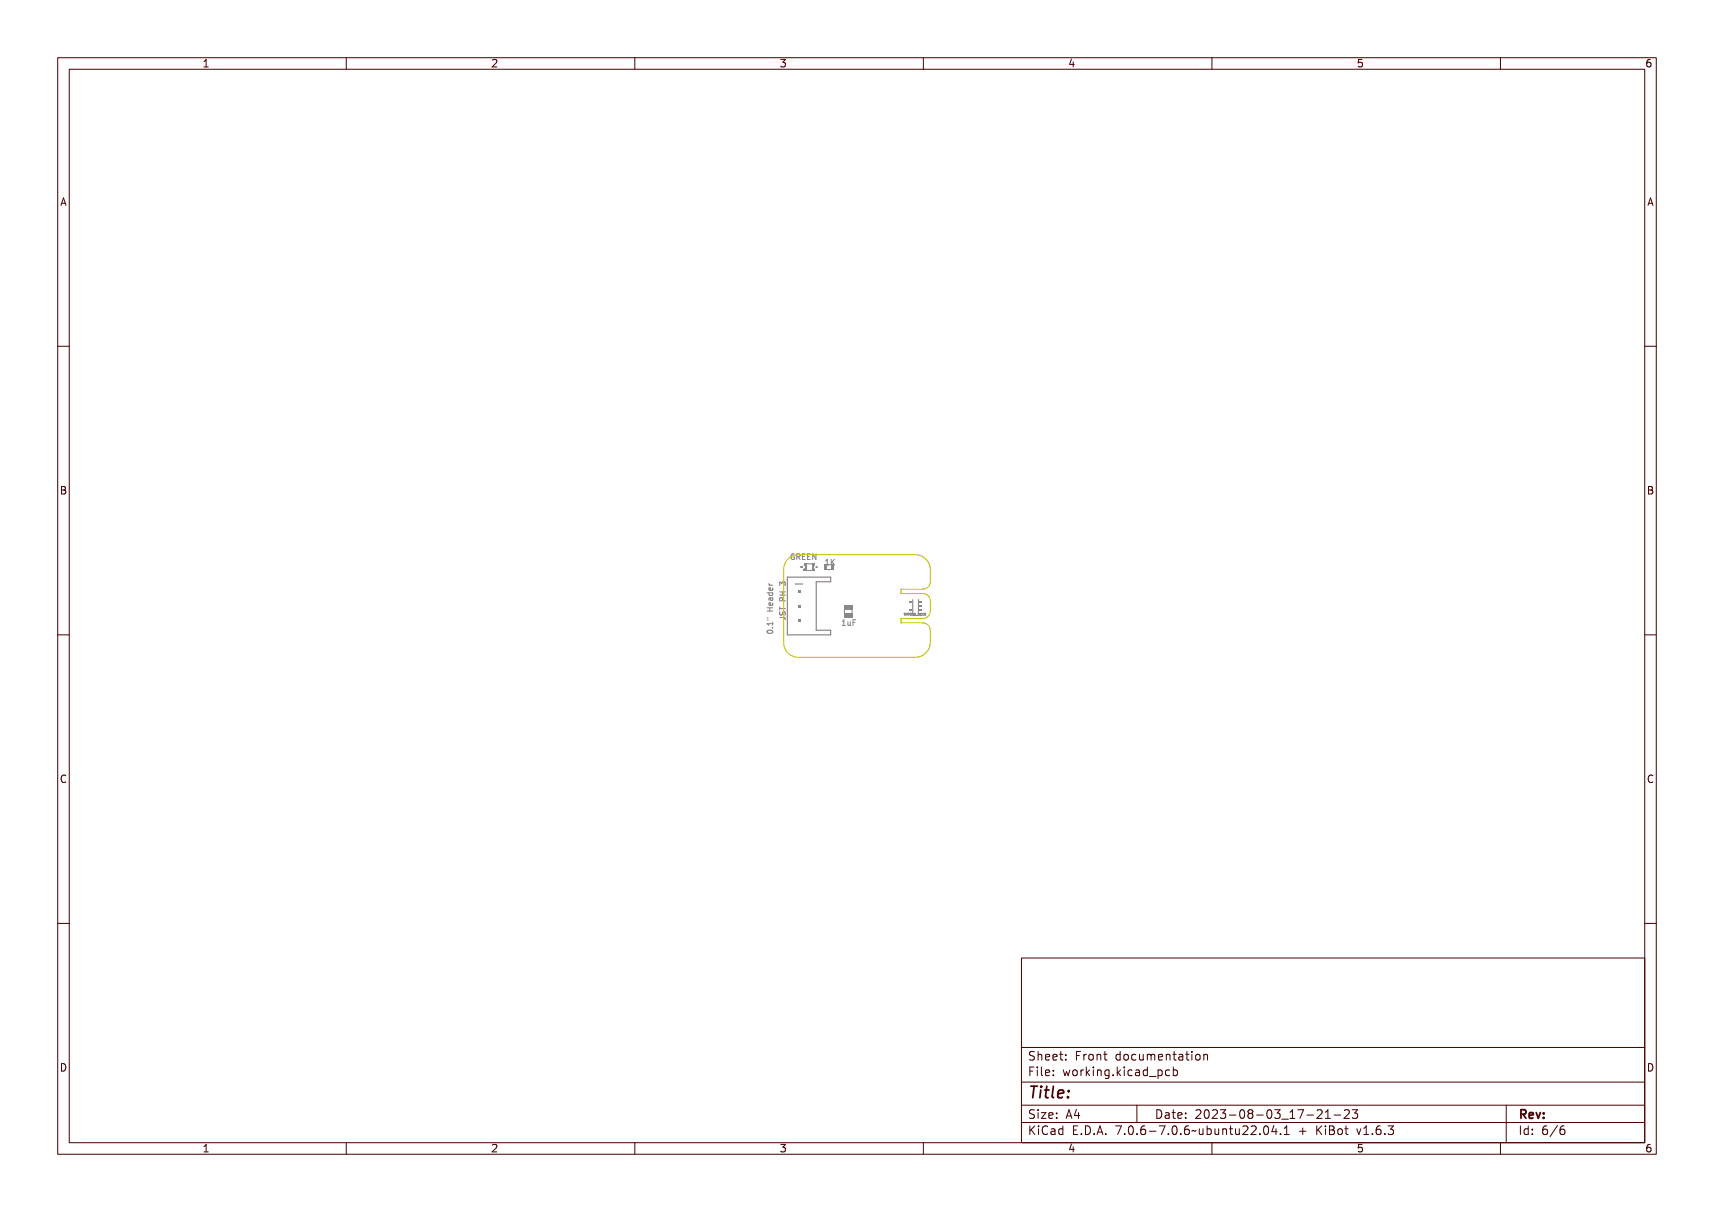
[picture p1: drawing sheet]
<svg xmlns="http://www.w3.org/2000/svg" width="297mm" height="210mm" viewBox="0 0 297 210" stroke-linecap="round" stroke-linejoin="round" font-family="sans-serif">
<g fill="none" stroke="#848484" stroke-width=".17">
<path d="M137.4 96a.53 .53 0 0 0-.4 .5 .53 .53 0 0 0 .4 .4M137.9 96.1l.3-.1 .2 .1v.1l-.1-.1a.36 .36 0 0 0-.4 .4 .36 .36 0 0 0 .4 .4v-.3l-.1-.1h.2v.4a.43 .43 0 0 1-.6 0 .43 .43 0 0 1 0-.6zM138.6 96h.3a.26 .26 0 0 1 .3 .2 .26 .26 0 0 1-.2 .3l.3 .5h-.1l-.4-.4h-.1v.4h-.1zM138.7 96.1h.2a.17 .17 0 0 1 .1 .2 .17 .17 0 0 1-.1 .2h-.2zM138.8 98.2v.1M138.8 98.3h.2M138.8 98.2h.1M138.8 98.2l.2 .1h-.1zM139 98.3h.1M139 98.2h.1M139 98.2v.1M139.3 97.9a.35 .35 0 0 1 .3 .4 .35 .35 0 0 1-.3 .3"/>
<path d="M139.3 98.8h1.4M139.4 96h.6v.1h-.5v.3h.5v.1h-.5v.4h.5v.1h-.6zM139.7 97.7h1.1M140.2 96h.6v.1h-.5v.3h.4v.1h-.4v.4h.5v.1h-.6zM140.9 96h.2l.3 .8v-.8h.2v1h-.2l-.3-.8v.8h-.2zM141.2 97.9a.35 .35 0 0 0-.3 .4 .35 .35 0 0 0 .3 .3M141.4 98.3l.2-.1v.2zM141.4 98.3l.2-.1zM141.5 98.2v.1M141.6 98.2l-.2 .1h.2M132.9 102.7h1v.1a.31 .31 0 0 1-.3 .5 .31 .31 0 0 1-.3-.5h-.4zM133 107.6h.8v-.2h.1v.5h-.1v-.2h-.7l.1 .2h-.2z"/>
<path d="M133 106.7h.3v.1h-.3zM133 107h.3v.1h-.3zM133 105h.9v.1h-.4v.4h.4v.1h-.9v-.1h.4v-.4h-.4zM133.1 109l.4-.1a.38 .38 0 0 1 .5 .3 .55 .55 0 0 1-.5 .4 .55 .55 0 0 1-.5-.4zM133.1 109.2a.43 .43 0 0 1 .7 .1 .43 .43 0 0 1-.7-.1zM133.3 101h.1a.24 .24 0 0 0-.1 .3 .24 .24 0 0 0 .3 .1h.3v.2h-.7v-.2h.2l-.2-.1zM133.3 104.3l.3-.1v.5a.28 .28 0 0 0 .3-.2 .28 .28 0 0 0-.1-.3 .36 .36 0 0 1 .1 .6 .36 .36 0 0 1-.6 0 .36 .36 0 0 1 0-.5zM133.3 101.9h.3v.5a.28 .28 0 0 0 .3-.2 .28 .28 0 0 0-.1-.3 .36 .36 0 0 1 .1 .5 .36 .36 0 0 1-.6 .1 .36 .36 0 0 1 0-.6zM133.3 103.5h.6l-.1 .1a.25 .25 0 0 1 .2 .3 .25 .25 0 0 1-.4 .1 .25 .25 0 0 1-.1-.3v-.1a.23 .23 0 0 0-.2 .2 .23 .23 0 0 0 .1 .2h-.1l-.1-.2zM133.4 104.4l.1-.1v.4l-.2-.1zM133.4 102h.1v.4l-.2-.2zM133.4 102.9h.4a.24 .24 0 0 1-.2 .3 .24 .24 0 0 1-.2-.3z"/>
<path d="M133.7 108.4h.2v.1h-.2zM135.2 106.9h.6a.28 .28 0 0 1 .3 .2 .28 .28 0 0 1-.2 .4 .22 .22 0 0 0 .1-.3 .22 .22 0 0 0-.2-.2h-.5v.3h-.1zM135.2 105.2h.1v.3h.8v.1h-.8v.3h-.1zM135.2 102.9h.9v.1h-.4v.4h.4v.1h-.9v-.1h.4v-.4h-.4zM135.2 106.1l.1 .1a.19 .19 0 0 0-.1 .2 .19 .19 0 0 0 .2 .1 .19 .19 0 0 0 .2-.2 .3 .3 0 0 1 .5-.2 .3 .3 0 0 1-.2 .5 .22 .22 0 0 0 .1-.3 .22 .22 0 0 0-.3 0 .32 .32 0 0 1-.4 .3 .32 .32 0 0 1-.1-.5zM135.2 101.4h.3l.1 .1a.3 .3 0 0 1 .5 0 .3 .3 0 0 1-.1 .4 .22 .22 0 0 0 .1-.3 .22 .22 0 0 0-.3-.1 .22 .22 0 0 0-.1 .3l-.1-.1a.19 .19 0 0 0-.3-.2 .2 .2 0 0 0 0 .4h-.1zM135.2 103.7h.4l.1 .4h.4v.2h-.9zM135.3 103.8h.3v.3h-.3zM135.5 101.2l-.4-.4v.6M135.5 100.9l.2-.1 .3 .1M146.2 107.5h.4v.8h.2v.1h-.5v-.1h.2v-.7h-.3zM147 107.7h.1v.5l.1 .1 .2-.1v-.5h.1v.7l-.1-.1a.23 .23 0 0 1-.3 .1 .23 .23 0 0 1-.1-.3z"/>
<path d="M147.8 107.5h.6v.1h-.5v.3h.4v.1h-.4v.4h-.1zM156.6 106.3h.2M156.7 106.3v.3M157.2 106.3l-.1 .2-.1-.2v.3M157.3 106.3h.2h-.1v.3zM157.6 106.3l.1 .2 .1-.2v.3v-.3l-.1 .2-.1-.2v.3zM157.9 106.3l.2 .1-.2 .2zM157.9 106.3l.1 .2h-.1zM158.2 106.3a.16 .16 0 0 1 .2 .1 .16 .16 0 0 1-.2 .2h.2h-.2l.1-.2zM158.5 106.3h.2l-.1 .3h-.1l.1-.1h-.1l.1-.1zM158.8 106.3h.2h-.2a.16 .16 0 0 1 .2 .2 .16 .16 0 0 1-.2 .1l.1-.1h-.1zM159 106.7l.3 .1z"/>
<path d="M159.3 106.3a.18 .18 0 0 1 .3 .2 .18 .18 0 0 1-.3 .1zM159.4 106.3l.1 .1v.2zM159.7 106.3h.2l-.2 .1 .1 .2a.18 .18 0 0 1-.2-.1 .18 .18 0 0 1 .1-.2zM159.9 106.3l.1 .2 .2-.2-.1 .1 .1 .2-.2-.1-.1 .1zM160.2 106.3l.2 .1 .1 .2-.2-.1-.1 .1zM160.3 106.3l.1 .1z"/>
<circle cx="139.4" cy="98.7" r=".1"/>
<circle cx="133.5" cy="109.2" r=".09"/>
<circle cx="133.7" cy="103.8" r=".16"/>
</g>
<g fill="#848484">
<path d="M139.2 98.6l.1 .3z" fill-rule="evenodd"/>
<path d="M140.7 98.6h.5v.3h-.5z" fill-rule="evenodd"/>
<path d="M139.5 98.6h.2v.3h-.2z" fill-rule="evenodd"/>
<path d="M139.5 98.4h.2v.2h-.2z" fill-rule="evenodd"/>
<path d="M140.7 98.4h.3v.2h-.3z" fill-rule="evenodd"/>
<path d="M139.6 98.1h.1v.4h-.1z" fill-rule="evenodd"/>
<path d="M140.7 98.1h.2v.4h-.2z" fill-rule="evenodd"/>
<path d="M139.5 97.9h.2v.2h-.2z" fill-rule="evenodd"/>
<path d="M140.7 97.9h.3v.2h-.3z" fill-rule="evenodd"/>
<path d="M139.2 97.6h.5v.4h-.5z" fill-rule="evenodd"/>
<path d="M140.7 97.6h.5v.4h-.5z" fill-rule="evenodd"/>
</g>
<path d="M143.3 98.7h.7" fill="none" stroke="#848484" stroke-width=".17"/>
<g fill="#848484">
<path d="M142.8 97.8h.5v.9h-.5z" fill-rule="evenodd"/>
<path d="M144 97.8h.5v.9h-.5z" fill-rule="evenodd"/>
</g>
<path d="M136.4 100h7.5v.8h-2.5v8.4h2.5v.8h-7.5zM137.8 101.2h1.3" fill="none" stroke="#848484" stroke-width=".2"/>
<g fill="#848484">
<path d="M138.2 102.2h.5v.5h-.5z" fill-rule="evenodd"/>
<path d="M138.2 104.8h.5v.5h-.5z" fill-rule="evenodd"/>
<path d="M138.2 107.3h.5v.5h-.5z" fill-rule="evenodd"/>
</g>
<path d="M158.2 103.9v2.2M159.2 103.9v2.2" fill="none" stroke="#848484" stroke-width=".2"/>
<g fill="#848484">
<path d="M157.6 105.5h.5v.3h-.5z" fill-rule="evenodd"/>
<path d="M159.3 105.5h.5v.3h-.5z" fill-rule="evenodd"/>
<path d="M159.3 104.9h.5v.3h-.5z" fill-rule="evenodd"/>
<path d="M157.6 104.2h.5v.3h-.5z" fill-rule="evenodd"/>
<path d="M159.3 104.2h.5v.3h-.5z" fill-rule="evenodd"/>
</g>
<path d="M146.3 105.6v.7M147.6 105.6v.7" fill="none" stroke="#848484" stroke-width=".17"/>
<g fill="#848484">
<path d="M146.3 104.9h1.4v.7h-1.4z" fill-rule="evenodd"/>
<path d="M146.3 106.3h1.4v.8h-1.4z" fill-rule="evenodd"/>
</g>
<path d="M136.8 96.7l1-.5 .5-.1h20.2a2.6 2.6 0 0 1 2.7 2.6v2.1a1.27 1.27 0 0 1-1.3 1.3h-3.8v.7h3.8a1.27 1.27 0 0 1 1.3 1.3v1.8a1.27 1.27 0 0 1-1.3 1.3h-3.8v.7h3.8a1.27 1.27 0 0 1 1.3 1.3v2.2a2.6 2.6 0 0 1-2.7 2.5h-20.2a2.54 2.54 0 0 1-2.5-2.5v-12.7a2.53 2.53 0 0 1 1-2z" fill="none" stroke="#c2c200" stroke-width=".17"/>
<g fill="none" stroke="#480000" stroke-width=".17">
<path d="M10 10h277v190h-277zM12 12h273v186h-273zM60 10v2M110 10v2M160 10v2M210 10v2M260 10v2M10 60h2M285 60h2M10 110h2M285 110h2M10 160h2"/>
<path d="M285 160h2M177 166h108v32h-108zM60 198v2M110 198v2M160 198v2M177 181.5h108M177 187.5h108M177 191.5h108M177 194.5h108M178.1 195.2h.2v.6l.6-.6h.3l-.6 .6 .6 .8h-.2l-.5-.7-.2 .2v.5h-.2zM178.2 185h.9v.2h-.7v.4h.6v.2h-.6v.7h-.2zM178.3 182.4l.5-.1h.2v.2a.31 .31 0 0 0-.5-.1 .31 .31 0 0 0 0 .5 .5 .5 0 0 1 .6 .6 .5 .5 0 0 1-.8 .2l-.1-.2a.34 .34 0 0 0 .4 .1 .34 .34 0 0 0 .1-.5 .47 .47 0 0 1-.5-.2 .47 .47 0 0 1 .1-.5z"/>
<path d="M178.3 192.5l.5-.1h.2v.2a.31 .31 0 0 0-.5-.1 .31 .31 0 0 0 0 .5 .5 .5 0 0 1 .6 .6 .5 .5 0 0 1-.8 .2l-.1-.2a.34 .34 0 0 0 .4 .1 .34 .34 0 0 0 .1-.5 .47 .47 0 0 1-.5-.2 .47 .47 0 0 1 .1-.5zM179.4 182.2h.2v.6a.35 .35 0 0 1 .4-.1 .35 .35 0 0 1 .2 .4v.6h-.2v-.8h-.4v.8h-.2zM179.5 185.4h.4v.9h.4v.2h-.9v-.2h.3v-.8h-.2zM179.5 192.8h.4v.9h.4v.1h-.9v-.1h.3v-.8h-.2zM179.5 195.6h.4v.9h.4v.1h-.9v-.1h.3v-.8h-.2zM179.7 184.9h.2v.3h-.2zM179.7 192.3h.2v.3h-.2zM179.7 195.1h.2v.3h-.2zM180.6 184.9h.4v1.3l.4 .1v.2l-.5-.2v-1.2h-.3zM180.6 192.8h.8v.1l-.6 .8h.6v.1h-.8v-.1l.6-.8h-.6zM180.7 182.8a.49 .49 0 0 1 .6-.1 .49 .49 0 0 1 .2 .5h-.8a.42 .42 0 0 0 .3 .4 .42 .42 0 0 0 .4-.1v.2a.6 .6 0 0 1-.8-.1 .6 .6 0 0 1 .1-.8zM180.7 195.4l.5-.2h.3v.2a.43 .43 0 0 0-.6 0 .43 .43 0 0 0-.2 .5 .43 .43 0 0 0 .2 .5 .43 .43 0 0 0 .6 0v.2a.66 .66 0 0 1-.8-.1 .66 .66 0 0 1-.1-.8z"/>
<path d="M180.8 182.9l.4-.1 .1 .3h-.6zM181.8 195.6h.2a.45 .45 0 0 1 .5 0 .45 .45 0 0 1 .1 .4v.6h-.1v-.1a.38 .38 0 0 1-.5 .2 .38 .38 0 0 1-.2-.5 .38 .38 0 0 1 .4-.2h.3a.35 .35 0 0 0-.3-.4 .35 .35 0 0 0-.4 .2zM181.9 182.8a.49 .49 0 0 1 .6-.1 .49 .49 0 0 1 .2 .5h-.8a.42 .42 0 0 0 .3 .4 .42 .42 0 0 0 .5-.1v.2a.6 .6 0 0 1-.9-.1 .6 .6 0 0 1 .1-.8zM181.9 185.5a.49 .49 0 0 1 .6-.1 .49 .49 0 0 1 .2 .5h-.8a.42 .42 0 0 0 .3 .4 .42 .42 0 0 0 .5-.1v.2a.6 .6 0 0 1-.9-.1 .6 .6 0 0 1 .1-.8zM181.9 192.9a.49 .49 0 0 1 .6-.1 .49 .49 0 0 1 .2 .5h-.8a.42 .42 0 0 0 .3 .4 .42 .42 0 0 0 .5-.1v.2a.6 .6 0 0 1-.9-.1 .6 .6 0 0 1 .1-.8zM182 196.2l.5-.1a.31 .31 0 0 1-.2 .4 .31 .31 0 0 1-.4-.1zM182 182.9l.4-.1 .1 .3h-.6zM182 185.6l.4-.1 .1 .3h-.6zM182 193l.4-.1 .1 .3h-.6zM183 195.7l.4-.2 .2 .2v-.6h.2v1.5h-.2v-.1a.42 .42 0 0 1-.5 .1 .42 .42 0 0 1-.2-.5zM183.2 195.8l.1-.1a.4 .4 0 0 1 .3 .4 .4 .4 0 0 1-.3 .4l-.2-.2zM183.2 182.3h.2v.4h.4v.1h-.4l.1 .8h.3v.1h-.2a.3 .3 0 0 1-.4-.3v-.6h-.3v-.1h.3z"/>
<path d="M183.3 185.4h.2v.3h-.2zM183.3 186.2h.2v.3h-.2zM183.3 192.8h.2v.3h-.2zM183.3 193.6h.2v.2h-.2zM184.5 182.7h.2v.3h-.2zM184.5 183.5h.2v.2h-.2zM185.2 185.4h.2l.2 .8 .1-.5h.2l.2 .5 .1-.8h.2l-.2 1.1h-.2l-.2-.7-.2 .7h-.1zM185.4 195.2h.9v.2h-.7v.4h.6v.2h-.6v.5h.7v.1h-.9zM185.7 192.4h.2l.5 1.4h-.2l-.1-.3h-.5l-.1 .3h-.2zM185.8 192.6l.2 .7h-.4zM186.6 182.3h.9v.2h-.7v.4h.6v.2h-.6v.6h-.2zM186.7 185.5a.52 .52 0 0 1 .8 .4 .52 .52 0 0 1-.8 .4l-.1-.4z"/>
<path d="M186.8 185.6l.1-.1a.39 .39 0 0 1 .4 .4 .39 .39 0 0 1-.4 .4l-.1-.2zM186.9 196.4h.2v.2h-.2zM187.1 192.4h.2v.9h.2v.2h-.2v.3h-.2v-.3h-.6v-.2zM187.1 192.6v.7h-.4zM187.8 195.2a.76 .76 0 0 1 .9 .7 .76 .76 0 0 1-.9 .7zM188 195.4a.57 .57 0 0 1 .5 .5 .57 .57 0 0 1-.5 .6zM188 182.7h.2v.2a.3 .3 0 0 1 .3-.3 .3 .3 0 0 1 .3 .3 .37 .37 0 0 0-.5-.1 .37 .37 0 0 0-.1 .4v.5h-.2zM188 185.4h.2v.2a.3 .3 0 0 1 .3-.3 .3 .3 0 0 1 .3 .3 .37 .37 0 0 0-.5-.1 .37 .37 0 0 0-.1 .4v.6h-.2zM189.1 184.9h.1v.9l.5-.4h.2l-.4 .4 .5 .7h-.2l-.4-.6-.2 .1v.5h-.1zM189.1 182.8a.52 .52 0 0 1 .8 .4 .52 .52 0 0 1-.8 .4l-.1-.4zM189.2 182.9l.1-.1a.39 .39 0 0 1 .4 .4 .39 .39 0 0 1-.4 .4l-.1-.2zM189.3 196.4h.3v.2h-.3z"/>
<path d="M190.2 182.7h.2v.1a.35 .35 0 0 1 .4-.1 .35 .35 0 0 1 .3 .4v.6h-.2l-.1-.8h-.3l-.1 .8h-.2zM190.3 185.4h.4v.9h.4v.2h-.9v-.2h.4v-.8h-.3zM190.5 195.2h.3l.4 1.4h-.2l-.1-.3h-.5l-.1 .3h-.2zM190.6 184.9h.1v.3h-.1zM190.6 195.4l.2 .7h-.4zM191.4 185.4h.2v.1a.35 .35 0 0 1 .4-.1 .35 .35 0 0 1 .3 .4v.7h-.2l-.1-.9h-.3l-.1 .9h-.2zM191.7 182.3h.1v.4h.4v.1h-.4l.1 .8h.3v.1h-.2a.3 .3 0 0 1-.3-.3v-.6h-.3v-.1h.3zM191.7 196.4h.3v.2h-.3zM192.7 185.5l.3-.2 .3 .2v-.1h.2v1a.53 .53 0 0 1-.8 .4v-.2a.36 .36 0 0 0 .4 .1 .36 .36 0 0 0 .2-.4l-.1 .1a.53 .53 0 0 1-.7-.3 .53 .53 0 0 1 .2-.6zM192.8 185.6l.1-.1a.39 .39 0 0 1 .4 .4 .39 .39 0 0 1-.4 .4l-.1-.2zM193.8 195.2h.9l-.5 1.4h-.2l.5-1.2h-.7zM193.9 182.8l.3-.2 .3 .2v-.6h.2v1.5h-.2v-.1a.42 .42 0 0 1-.6 .1 .42 .42 0 0 1-.1-.5z"/>
<path d="M194.1 182.8a.4 .4 0 0 1 .4 .4 .4 .4 0 0 1-.4 .4l-.2-.4zM194.1 186.2h.3v.3h-.3zM195.1 184.9h.2v.9l.4-.4h.3l-.5 .4 .5 .7h-.2l-.4-.6-.1 .1v.5h-.2zM195.1 182.8a.52 .52 0 0 1 .8 .4 .52 .52 0 0 1-.8 .4l-.1-.4zM195.2 182.9l.1-.1a.39 .39 0 0 1 .4 .4 .39 .39 0 0 1-.4 .4l-.1-.2zM195.3 196.4h.3v.2h-.3zM196.3 185.4h.5v.9h.3v.2h-.9v-.2h.4v-.8h-.3zM196.3 195.4a.5 .5 0 0 1 .7-.1 .5 .5 0 0 1 .1 .6 .52 .52 0 0 1-.4 .8 .52 .52 0 0 1-.5-.8zM196.4 182.8a.39 .39 0 0 1 .4-.2 .39 .39 0 0 1 .3 .3 .4 .4 0 0 0-.6 0 .4 .4 0 0 0 0 .6 .4 .4 0 0 0 .6 0 .41 .41 0 0 1-.4 .3 .41 .41 0 0 1-.4-.3v-.5zM196.5 195.4a.57 .57 0 0 1 .4 .9l-.3 .2a.86 .86 0 0 1-.1-1.1zM196.6 184.9h.2v.3h-.2zM197 191.5v3"/>
<path d="M197.4 182.7h.2v.8l.2 .1 .3-.2v-.7h.2v1h-.2v-.1a.35 .35 0 0 1-.4 .2 .35 .35 0 0 1-.3-.5zM197.6 185.5a.39 .39 0 0 1 .4-.2 .39 .39 0 0 1 .3 .3 .4 .4 0 0 0-.6 0 .4 .4 0 0 0 0 .6 .4 .4 0 0 0 .6 0 .41 .41 0 0 1-.4 .3 .41 .41 0 0 1-.4-.3v-.5zM197.7 196.4h.3v.2h-.3zM198.6 182.7h.1l.2-.1a.22 .22 0 0 0 .2 .2 .22 .22 0 0 0 .2-.2l.2 .3 .1 .8h-.2v-.8l-.1-.1-.2 .1v.8h-.1v-.8l-.2-.1-.1 .1v.8h-.1zM198.7 185.4h.1a.45 .45 0 0 1 .5 0 .45 .45 0 0 1 .2 .4v.7h-.2v-.2a.38 .38 0 0 1-.5 .2 .38 .38 0 0 1-.2-.5 .38 .38 0 0 1 .5-.2h.2a.35 .35 0 0 0-.3-.4 .35 .35 0 0 0-.3 .2zM198.7 195.4l.5-.2h.2v.2a.43 .43 0 0 0-.5 0 .43 .43 0 0 0-.1 .5 .48 .48 0 0 1 .7 0 .48 .48 0 0 1-.1 .7 .48 .48 0 0 1-.7-.1l-.1-.6zM198.8 186l.5-.1a.31 .31 0 0 1-.1 .4 .31 .31 0 0 1-.4-.1zM198.9 195.9a.29 .29 0 0 1 .4 .1 .29 .29 0 0 1-.1 .4 .29 .29 0 0 1-.4-.1zM199.9 185.5l.3-.2 .3 .2v-.6h.2v1.6h-.2v-.2a.42 .42 0 0 1-.5 .1 .42 .42 0 0 1-.2-.5zM199.9 182.8a.49 .49 0 0 1 .6-.1 .49 .49 0 0 1 .2 .5h-.7a.42 .42 0 0 0 .2 .4 .42 .42 0 0 0 .5-.1v.2a.6 .6 0 0 1-.8-.1 .6 .6 0 0 1 0-.8zM200 196h.5v.2h-.5zM200 185.6l.1-.1a.39 .39 0 0 1 .4 .4 .39 .39 0 0 1-.4 .4l-.1-.2z"/>
<path d="M200.1 182.9l.3-.1 .2 .3h-.6zM200.1 192.4a.76 .76 0 0 1 1 .7 .76 .76 0 0 1-1 .7zM200.3 192.6a.57 .57 0 0 1 .6 .5 .57 .57 0 0 1-.6 .6zM200.9 186.8l1.2 .1zM201 195.2h.9l-.5 1.4h-.2l.5-1.2h-.7zM201.1 182.7h.1v.1a.35 .35 0 0 1 .5-.1 .35 .35 0 0 1 .2 .4v.6h-.2v-.8h-.4l-.1 .8h-.1zM201.4 192.8h.2a.45 .45 0 0 1 .5 0 .45 .45 0 0 1 .1 .4v.6h-.1v-.1a.38 .38 0 0 1-.5 .2 .38 .38 0 0 1-.2-.5 .38 .38 0 0 1 .4-.2h.3a.35 .35 0 0 0-.3-.4 .35 .35 0 0 0-.4 .2zM201.6 193.4l.5-.1a.31 .31 0 0 1-.2 .4 .31 .31 0 0 1-.4-.1zM202.2 185.4h.2v.1a.46 .46 0 0 1 .6 0 .46 .46 0 0 1 .1 .6 .39 .39 0 0 1-.2 .4 .39 .39 0 0 1-.5-.2v.6h-.2zM202.5 182.3h.2v.4h.4v.1h-.4v.8h.4v.1h-.2a.3 .3 0 0 1-.4-.3v-.6h-.3v-.1h.3zM202.5 185.6l.1-.1a.4 .4 0 0 1 .4 .4 .4 .4 0 0 1-.4 .4l-.2-.2zM202.5 196.4h.3v.2h-.3z"/>
<path d="M202.8 192.4h.2v.4h.4v.1h-.4l.1 .8h.3v.1h-.2a.3 .3 0 0 1-.4-.3v-.6h-.3v-.1h.3zM203.5 182.7h.2a.45 .45 0 0 1 .4 0 .45 .45 0 0 1 .2 .4v.6h-.2v-.1a.38 .38 0 0 1-.5 .2 .38 .38 0 0 1-.2-.5 .38 .38 0 0 1 .5-.2h.2a.35 .35 0 0 0-.2-.4 .35 .35 0 0 0-.4 .2zM203.5 195.4a.5 .5 0 0 1 .7-.1 .5 .5 0 0 1 .1 .6 .52 .52 0 0 1-.4 .8 .52 .52 0 0 1-.5-.8zM203.6 185.5a.39 .39 0 0 1 .4-.2 .39 .39 0 0 1 .3 .3 .4 .4 0 0 0-.5 0 .4 .4 0 0 0 0 .6 .4 .4 0 0 0 .5 0 .41 .41 0 0 1-.4 .3 .41 .41 0 0 1-.4-.3v-.5zM203.7 183.3l.4-.1a.31 .31 0 0 1-.1 .4 .31 .31 0 0 1-.4-.1zM203.7 195.4a.57 .57 0 0 1 .4 .9l-.2 .2a.86 .86 0 0 1-.2-1.1zM203.9 192.9a.49 .49 0 0 1 .6-.1 .49 .49 0 0 1 .2 .5h-.8a.42 .42 0 0 0 .3 .4 .42 .42 0 0 0 .5-.1v.2a.6 .6 0 0 1-.9-.1 .6 .6 0 0 1 .1-.8zM204 193l.4-.1 .1 .3h-.6zM204.7 184.9h.1v.6a.45 .45 0 0 1 .7 0 .45 .45 0 0 1 0 .6 .39 .39 0 0 1-.2 .4 .39 .39 0 0 1-.5-.2v.2h-.1zM204.9 182.3h.2v.4h.4v.1h-.4v.8h.4v.1h-.2a.3 .3 0 0 1-.4-.3v-.6h-.3v-.1h.3zM204.9 185.6l.1-.1a.39 .39 0 0 1 .4 .4 .39 .39 0 0 1-.4 .4l-.1-.2zM204.9 196.4h.3v.2h-.3z"/>
<path d="M205.3 192.8h.2v.3h-.2zM205.3 193.6h.2v.2h-.2zM205.9 182.7h.5v.9h.3v.1h-.9v-.1h.4v-.8h-.3zM205.9 195.4l.5-.2h.2v.2a.43 .43 0 0 0-.5 0 .43 .43 0 0 0-.1 .5 .48 .48 0 0 1 .7 0 .48 .48 0 0 1-.1 .7 .48 .48 0 0 1-.7-.1l-.1-.6zM206.1 195.9a.29 .29 0 0 1 .4 .1 .29 .29 0 0 1-.1 .4 .29 .29 0 0 1-.4-.1zM206.2 182.2h.2v.3h-.2zM207 196l.3-.1 .5 .1 .2-.1a.38 .38 0 0 1-.7 .2l-.3 .1zM207.1 182.8a.52 .52 0 0 1 .8 .4 .52 .52 0 0 1-.8 .4l-.1-.4zM207.3 182.9l.1-.1a.39 .39 0 0 1 .4 .4 .39 .39 0 0 1-.4 .4l-.2-.2zM207.4 192.5a.53 .53 0 0 1 .8 .1 .53 .53 0 0 1-.3 .7l-.3 .4h.7v.1h-.9v-.1l.3-.4a.49 .49 0 0 0 .2-.7l-.5 .1zM208.3 182.7h.1v.1a.35 .35 0 0 1 .5-.1 .35 .35 0 0 1 .2 .4v.6h-.2v-.8h-.4l-.1 .8h-.1zM208.3 195.6h.1l.1 .8 .2 .1 .2-.2v-.7h.2v1h-.2v-.1a.35 .35 0 0 1-.4 .2 .35 .35 0 0 1-.2-.5z"/>
<path d="M208.7 192.6a.5 .5 0 0 1 .6-.1 .5 .5 0 0 1 .2 .6 .52 .52 0 0 1-.5 .8 .52 .52 0 0 1-.4-.8zM208.9 192.6a.57 .57 0 0 1 .4 .9l-.3 .2a.86 .86 0 0 1-.1-1.1zM209.5 195.1h.2v.6a.45 .45 0 0 1 .6-.1 .45 .45 0 0 1 .1 .7 .39 .39 0 0 1-.3 .4 .39 .39 0 0 1-.4-.2v.1h-.2zM209.7 195.8l.1-.1a.4 .4 0 0 1 .4 .4 .4 .4 0 0 1-.4 .4l-.1-.2zM209.8 192.5a.53 .53 0 0 1 .8 .1 .53 .53 0 0 1-.3 .7l-.3 .4h.7v.1h-.9v-.1l.3-.4a.49 .49 0 0 0 .2-.7l-.5 .1zM210 198v2M210.7 195.6h.2v.8l.2 .1 .2-.2v-.7h.2v1h-.2v-.1a.35 .35 0 0 1-.4 .2 .35 .35 0 0 1-.2-.5zM211 192.4a.46 .46 0 0 1 .6 0 .46 .46 0 0 1 .1 .6l-.1 .1a.45 .45 0 0 1 .2 .6 .45 .45 0 0 1-.6 .2l-.2-.1v-.2a.35 .35 0 0 0 .5 .1 .35 .35 0 0 0 0-.5h-.3v-.2a.28 .28 0 0 0 .4-.1 .28 .28 0 0 0 0-.3 .28 .28 0 0 0-.4 0h-.2zM211.9 195.6h.2v.1a.35 .35 0 0 1 .4-.1 .35 .35 0 0 1 .2 .4v.6h-.2v-.8h-.4v.8h-.2zM212.4 193.2h.5v.2h-.5zM213.3 195.2h.2v.4h.4v.1h-.4v.8h.4v.1h-.2a.3 .3 0 0 1-.4-.3v-.6h-.3v-.1h.3zM213.5 192.6a.5 .5 0 0 1 .6-.1 .5 .5 0 0 1 .2 .6 .52 .52 0 0 1-.5 .8 .52 .52 0 0 1-.4-.8z"/>
<path d="M213.7 192.6a.57 .57 0 0 1 .4 .9l-.3 .2a.86 .86 0 0 1-.1-1.1zM214.3 195.6h.2v.8l.2 .1 .2-.2v-.7h.2v1h-.2v-.1a.35 .35 0 0 1-.4 .2 .35 .35 0 0 1-.2-.5zM214.7 192.5a.41 .41 0 0 1 .7-.1 .41 .41 0 0 1-.2 .7 .42 .42 0 0 1 .2 .6 .42 .42 0 0 1-.7 0 .42 .42 0 0 1 .2-.6l-.3-.2zM215.5 195.3a.53 .53 0 0 1 .8 .1 .53 .53 0 0 1-.3 .7l-.3 .4h.6v.1h-.9v-.1l.4-.4a.49 .49 0 0 0 .2-.8l-.5 .2zM216 193.2h.5v.2h-.5zM216.7 195.3a.53 .53 0 0 1 .8 .1 .53 .53 0 0 1-.3 .7l-.3 .4h.6v.1h-.9v-.1l.4-.4a.49 .49 0 0 0 .2-.8l-.5 .2zM217.1 192.6a.5 .5 0 0 1 .7-.1 .5 .5 0 0 1 .1 .6 .52 .52 0 0 1-.5 .8 .52 .52 0 0 1-.4-.8zM217.3 192.6a.57 .57 0 0 1 .4 .9l-.3 .2a.86 .86 0 0 1-.1-1.1zM218.2 196.4h.2v.2h-.2zM218.2 192.4a.46 .46 0 0 1 .6 0 .46 .46 0 0 1 .1 .6l-.1 .1a.45 .45 0 0 1 .2 .6 .45 .45 0 0 1-.6 .2l-.2-.1v-.2a.35 .35 0 0 0 .5 .1 .35 .35 0 0 0 0-.5h-.3v-.2a.28 .28 0 0 0 .4-.1 .28 .28 0 0 0 0-.3 .28 .28 0 0 0-.4 0h-.2zM219.2 195.4a.5 .5 0 0 1 .6-.1 .5 .5 0 0 1 .2 .6 .52 .52 0 0 1-.5 .8 .52 .52 0 0 1-.5-.8zM219.2 194.2l1.3 .1z"/>
<path d="M219.4 195.4a.57 .57 0 0 1 .3 .9l-.2 .2a.86 .86 0 0 1-.1-1.1zM220.7 192.5l.5-.1v1.3h.3v.1h-.8v-.1h.3v-1.1h-.3zM220.8 195.2h.2v.9h.2v.2h-.2v.3h-.2v-.3h-.6v-.2zM220.8 195.4v.7h-.4zM221.8 196.4h.2v.2h-.2zM221.8 192.4h.9l-.5 1.4h-.2l.5-1.2h-.7zM222.8 195.3l.5-.1v1.3h.3v.1h-.8v-.1h.3v-1.1h-.3zM223.2 193.2h.5v.2h-.5zM224.2 192.5a.53 .53 0 0 1 .8 .1 .53 .53 0 0 1-.3 .7l-.3 .4h.7v.1h-.9v-.1l.3-.4a.49 .49 0 0 0 .2-.7l-.5 .1zM225.4 195.5h.2v.4h.4v.2h-.4v.4h-.2v-.4h-.4v-.2h.4zM225.5 192.5l.5-.1v1.3h.3v.1h-.8v-.1h.3v-1.1h-.3zM226.8 193.2h.5v.2h-.5z"/>
<path d="M227.5 195.2h.2v.6l.6-.6h.2l-.6 .6 .6 .8h-.2l-.5-.7-.1 .2v.5h-.2zM227.8 192.5a.53 .53 0 0 1 .8 .1 .53 .53 0 0 1-.2 .7l-.4 .4h.7v.1h-.9v-.1l.3-.4a.49 .49 0 0 0 .2-.7l-.5 .1zM228.8 195.6h.4v.9h.4v.1h-.9v-.1h.4v-.8h-.3zM229.1 192.4a.46 .46 0 0 1 .6 0 .46 .46 0 0 1 0 .6l-.1 .1a.45 .45 0 0 1 .3 .6 .45 .45 0 0 1-.7 .2l-.2-.1v-.2a.35 .35 0 0 0 .5 .1 .35 .35 0 0 0 0-.5h-.2v-.2a.28 .28 0 0 0 .3-.1 .28 .28 0 0 0 0-.3 .28 .28 0 0 0-.4 0h-.1zM229.1 195.1h.1v.3h-.1zM229.9 195.2h.4a.35 .35 0 0 1 .5 .2 .35 .35 0 0 1-.3 .5 .41 .41 0 0 1 .3 .5 .41 .41 0 0 1-.5 .2h-.4zM230.1 196h.2a.27 .27 0 0 1 .3 .2 .27 .27 0 0 1-.3 .3h-.2zM230.1 195.4h.2a.23 .23 0 0 1 .3 .2 .23 .23 0 0 1-.3 .2h-.2zM231.2 193.2h1.1M231.2 195.7a.52 .52 0 0 1 .8 .4 .52 .52 0 0 1-.8 .4l-.1-.4zM231.3 195.8l.1-.1a.39 .39 0 0 1 .4 .4 .39 .39 0 0 1-.4 .4l-.1-.2zM232.6 195.2h.1v.4h.4v.1h-.4l.1 .8h.3v.1h-.2a.3 .3 0 0 1-.3-.3v-.6h-.3v-.1h.3z"/>
<path d="M233 192.4l.2-.1h.3l.2 .1 .1 .3-.1 .2-.8 .9h.9M234.3 192.3h.9l-.5 .6 .5 .1v.6l-.2 .2h-.5l-.2-.2M234.6 195.6h.2l.3 .9 .4-.9h.2l-.4 1h-.3zM236 195.3l.5-.1v1.3h.3v.1h-.8v-.1h.3v-1.1h-.3zM237.4 196.4h.3v.2h-.3zM238.4 195.4l.5-.2h.2v.2a.43 .43 0 0 0-.5 0 .43 .43 0 0 0-.1 .5 .48 .48 0 0 1 .7 0 .48 .48 0 0 1-.1 .7 .48 .48 0 0 1-.7-.1l-.1-.6zM238.6 195.9a.29 .29 0 0 1 .4 .1 .29 .29 0 0 1-.1 .4 .29 .29 0 0 1-.4-.1zM239.8 196.4h.3v.2h-.3zM240.7 195.2a.46 .46 0 0 1 .6 0 .46 .46 0 0 1 .1 .6l-.1 .1a.45 .45 0 0 1 .2 .6 .45 .45 0 0 1-.6 .2l-.2-.1v-.2a.35 .35 0 0 0 .5 .1 .35 .35 0 0 0 0-.5l-.3-.1v-.1a.28 .28 0 0 0 .4-.1 .28 .28 0 0 0 0-.3 .28 .28 0 0 0-.4 0h-.2zM260 198v2M261 191.5v6.5M263.2 195.2h.8v.2h-.3v1.1h.3v.1h-.8v-.1h.3v-1.1h-.3z"/>
<path d="M264.4 195.7l.3-.2 .3 .2v-.6h.2v1.5h-.2v-.1a.42 .42 0 0 1-.5 .1 .42 .42 0 0 1-.2-.5zM264.6 195.8l.1-.1a.4 .4 0 0 1 .3 .4 .4 .4 0 0 1-.3 .4l-.2-.2zM265.9 195.6h.2v.3h-.2zM265.9 196.4h.2v.2h-.2zM268.1 195.4l.5-.2h.2v.2a.43 .43 0 0 0-.5 0 .43 .43 0 0 0-.2 .5 .48 .48 0 0 1 .7 0 .48 .48 0 0 1-.1 .7 .48 .48 0 0 1-.6-.1l-.2-.6zM268.2 195.9a.29 .29 0 0 1 .4 .1 .29 .29 0 0 1 0 .4 .29 .29 0 0 1-.4-.1zM269.9 195.2h.2l-.8 1.6h-.2zM270.5 195.4l.5-.2h.2v.2a.43 .43 0 0 0-.5 0 .43 .43 0 0 0-.2 .5 .48 .48 0 0 1 .7 0 .48 .48 0 0 1 0 .7 .48 .48 0 0 1-.7-.1l-.1-.6zM270.6 195.9a.29 .29 0 0 1 .4 .1 .29 .29 0 0 1 0 .4 .29 .29 0 0 1-.4-.1z"/>
<circle cx="196.7" cy="195.9" r=".13"/>
<circle cx="203.9" cy="195.9" r=".13"/>
<circle cx="209" cy="193.1" r=".13"/>
<circle cx="213.8" cy="193.1" r=".13"/>
<circle cx="215" cy="193.4" r=".29"/>
<circle cx="215" cy="192.8" r=".25"/>
<circle cx="217.4" cy="193.1" r=".13"/>
<circle cx="219.5" cy="195.9" r=".13"/>
</g>
<g fill="none" stroke="#480000" stroke-width=".3">
<path d="M178.1 188.4h1.4v.2h-.6v1.7h-.2v-1.7h-.6zM179.9 188.8h.7v1.3h.4v.2h-1.2v-.2h.5v-1.1h-.4zM180.3 188.3h.3v.3h-.3zM181.8 188.4h.2v.4h.6v.2h-.6v1l.2 .1h.4v.2a.55 .55 0 0 1-.8-.5v-.8h-.4v-.2h.4zM183 188.3h.6l.1 1.6 .1 .2h.4v.2a.54 .54 0 0 1-.8-.5v-1.4h-.4zM184.8 189a.65 .65 0 0 1 .8-.1 .65 .65 0 0 1 .3 .7h-1.1a.56 .56 0 0 0 .4 .5 .56 .56 0 0 0 .6-.1v.2a.81 .81 0 0 1-1.1-.1 .81 .81 0 0 1 .1-1.1zM185 189.1l.3-.1a.37 .37 0 0 1 .3 .4h-.8zM186.7 188.9h.3v.4h-.3zM186.7 189.9h.3v.4h-.3zM263.1 192.4a.73 .73 0 0 1 .9 .2v.3l-.3 .3 .5 .6h-.2l-.3-.4-.2-.2h-.2v.6h-.2zM263.3 192.6h.2a.26 .26 0 0 1 .3 .2 .26 .26 0 0 1-.2 .3h-.3zM264.5 192.9a.49 .49 0 0 1 .6-.1 .49 .49 0 0 1 .2 .5h-.8a.42 .42 0 0 0 .3 .4 .42 .42 0 0 0 .4-.1v.2a.6 .6 0 0 1-.8-.1 .6 .6 0 0 1 .1-.8z"/>
<path d="M264.6 193l.3-.1 .2 .3h-.6zM265.5 192.8h.2l.3 .9 .3-.9h.2l-.4 1h-.2zM267.1 192.8h.2v.3h-.2zM267.1 193.6h.2v.2h-.2z"/>
</g>
<text font-size="2.7" fill="#480000" x="178" y="190.3">Title:</text>
<g font-size="2" fill="#480000">
<text x="178" y="183.7">Sheet: Front documentation</text>
<text x="178" y="186.5">File: working.kicad_pcb</text>
<text x="178" y="193.9">Size: A4</text>
<text x="178" y="196.6">KiCad E.D.A. 7.0.6-7.0.6~ubuntu22.04.1 + KiBot v1.6.3</text>
<text x="200" y="193.9">Date: 2023-08-03_17-21-23</text>
<text x="263" y="196.6">Id: 6/6</text>
<text x="263" y="193.9">Rev:</text>
</g>
<g font-size="1.7" fill="#480000">
<text x="35" y="11.7">1</text>
<text x="85" y="11.7">2</text>
<text x="135" y="11.7">3</text>
<text x="185" y="11.7">4</text>
<text x="235" y="11.7">5</text>
<text x="285" y="11.7">6</text>
<text x="10.5" y="35.7">A</text>
<text x="285.5" y="35.7">A</text>
<text x="10.5" y="85.6">B</text>
<text x="285.5" y="85.6">B</text>
<text x="10.5" y="135.7">C</text>
<text x="285.5" y="135.7">C</text>
<text x="10.5" y="185.6">D</text>
<text x="285.5" y="185.6">D</text>
<text x="35" y="199.7">1</text>
<text x="85" y="199.7">2</text>
<text x="135" y="199.7">3</text>
<text x="185" y="199.7">4</text>
<text x="235" y="199.7">5</text>
<text x="285" y="199.7">6</text>
</g>
<g font-size="1.3" fill="#848484">
<text x="137.7" y="97">GREEN</text>
<text x="142.9" y="97.9">1K</text>
<text x="136.1" y="107.5" transform="rotate(-90 136.1 107.5)">JST PH 3</text>
<text x="133.9" y="109.6" transform="rotate(-90 133.9 109.6)">0.1&quot; Header</text>
<text x="146.1" y="108.4">1uF</text>
</g>
<text font-size=".5" fill="#848484" x="157.2" y="106.6">TMP235_DCKR</text>
</svg>
